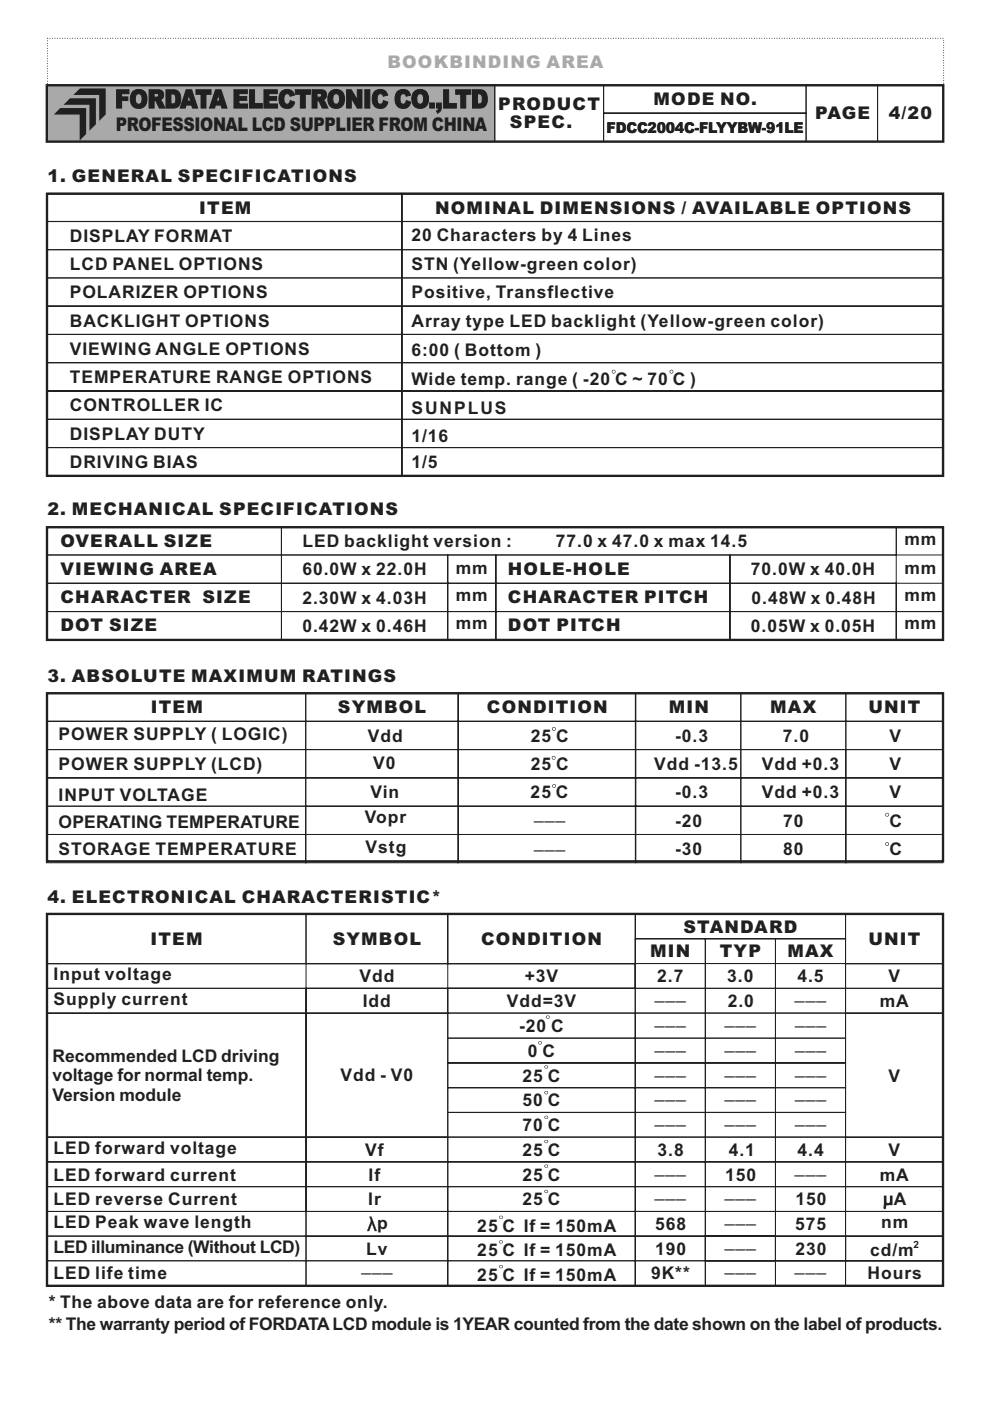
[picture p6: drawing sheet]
<svg xmlns="http://www.w3.org/2000/svg" width="210mm" height="297mm" viewBox="0 0 210 297" stroke-linecap="round" stroke-linejoin="round" font-family="sans-serif">
<path d="M10.1 18h94.8v12h-94.8z" fill-rule="evenodd" fill="#a8a9ad" stroke="#231f20" stroke-width=".21"/>
<path d="M104.9 18h23.1v12h-23.1zM128 18h42.9v6h-42.9zM170.9 18h15.2v12h-15.2zM186.1 18h14v12h-14zM128 24h42.9v6h-42.9z" fill="none" stroke="#231f20" stroke-width=".21"/>
<path d="M9.9 18.1h190.1v11.9h-190.1z" fill="none" stroke="#231f20" stroke-width=".5"/>
<path d="M10.1 8.1h190v10h-190z" fill="none" stroke="#231f20" stroke-width=".21" stroke-dasharray=".2 .4" stroke-linecap="butt"/>
<g fill="#231f20">
<path d="M14.8 20.8h5.5v5.5l-1.3 1.4v-5.5h-5.5z" fill-rule="evenodd"/>
<path d="M12.8 22.9h5.5v5.5l-1.4 1.4v-5.5h-5.5z" fill-rule="evenodd"/>
<path d="M16.9 18.8h5.5v5.5l-1.4 1.3v-5.5h-5.4z" fill-rule="evenodd"/>
</g>
<g fill="none" stroke="#231f20" stroke-width=".21">
<path d="M10.1 41h75.1v6h-75.1zM10.1 46.9h75.1v6h-75.1zM10.1 58.9h75.1v6h-75.1zM10.1 52.9h75.1v6h-75.1zM85.2 41h114.9v6h-114.9zM85.2 46.9h114.9v6h-114.9zM85.2 58.9h114.9v6h-114.9zM85.2 52.9h114.9v6h-114.9zM10.1 64.9h75.1v6h-75.1zM10.1 70.9h75.1v6h-75.1zM10.1 76.9h75.1v6h-75.1zM85.2 64.9h114.9v6h-114.9z"/>
<path d="M85.2 70.9h114.9v6h-114.9zM85.2 76.9h114.9v6h-114.9zM10.1 82.9h75.1v6h-75.1zM10.1 88.9h75.1v6h-75.1zM10.1 94.9h75.1v6h-75.1zM85.2 82.9h114.9v6h-114.9zM85.2 88.9h114.9v6h-114.9zM85.2 94.9h114.9v6h-114.9zM10 117.7h49.7v6h-49.7zM59.7 117.7h35.2v6h-35.2zM94.9 117.7h10.2v6h-10.2zM105.1 117.7h49.7v6h-49.7z"/>
<path d="M154.8 117.7h35.2v6h-35.2zM190 111.7h10v6h-10zM10 123.7h49.7v6h-49.7zM10 129.7h49.7v6h-49.7zM59.7 123.7h35.2v6h-35.2zM59.7 129.7h35.2v6h-35.2zM94.9 123.7h10.2v6h-10.2zM94.9 129.7h10.2v6h-10.2zM105.1 123.7h49.7v6h-49.7zM105.1 129.7h49.7v6h-49.7zM154.8 123.7h35.2v6h-35.2zM154.8 129.7h35.2v6h-35.2z"/>
<path d="M190 123.7h10v6h-10zM190 129.7h10v6h-10zM9.9 146.9h55v6h-55zM9.9 152.9h55v6h-55zM9.9 158.9h55v6h-55zM64.8 146.9h32.3v6h-32.3zM64.8 152.9h32.3v6h-32.3zM64.8 158.9h32.3v6h-32.3zM97.1 146.9h37.6v6h-37.6zM97.1 152.9h37.6v6h-37.6zM97.1 158.9h37.6v6h-37.6zM134.8 146.9h22.3v6h-22.3z"/>
<path d="M134.8 152.9h22.3v6h-22.3zM134.8 158.9h22.3v6h-22.3zM157.1 146.9h22.2v6h-22.2zM157.1 152.9h22.2v6h-22.2zM157.1 158.9h22.2v6h-22.2zM179.3 146.9h20.6v6h-20.6zM179.3 152.9h20.6v6h-20.6zM179.3 158.9h20.6v6h-20.6zM9.9 164.9h55v6h-55zM9.9 170.9h55v6h-55zM9.9 176.9h55v6h-55zM64.8 164.9h32.3v6h-32.3z"/>
<path d="M64.8 170.9h32.3v6h-32.3zM64.8 176.9h32.3v6h-32.3zM97.1 164.9h37.6v6h-37.6zM97.1 170.9h37.6v6h-37.6zM97.1 176.9h37.6v6h-37.6zM134.8 164.9h22.3v6h-22.3zM134.8 170.9h22.3v6h-22.3zM134.8 176.9h22.3v6h-22.3zM157.1 164.9h22.2v6h-22.2zM157.1 170.9h22.2v6h-22.2zM157.1 176.9h22.2v6h-22.2zM179.3 164.9h20.6v6h-20.6z"/>
<path d="M179.3 170.9h20.6v6h-20.6zM179.3 176.9h20.6v6h-20.6z"/>
</g>
<path d="M10 41.1h189.9v59.8h-189.9zM10 111.8h189.9v23.9h-189.9z" fill="none" stroke="#231f20" stroke-width=".5"/>
<g fill="#231f20">
<path d="M187.7 179a.4 .4 0 0 0 .8 0 .4 .4 0 0 0-.8 0zM187.8 179a.3 .3 0 0 1 .6 0 .3 .3 0 0 1-.6 0z" fill-rule="evenodd"/>
<path d="M187.7 172.7a.4 .4 0 0 0 .8 0 .4 .4 0 0 0-.8 0zM187.8 172.7a.3 .3 0 0 1 .6 0 .3 .3 0 0 1-.6 0z" fill-rule="evenodd"/>
</g>
<path d="M10 147h189.9v35.6h-189.9z" fill="none" stroke="#231f20" stroke-width=".5"/>
<g fill="#231f20">
<path d="M117.1 166.6a.4 .4 0 0 0 .8 0 .4 .4 0 0 0-.8 0zM117.2 166.6a.3 .3 0 0 1 .6 0 .3 .3 0 0 1-.6 0z" fill-rule="evenodd"/>
<path d="M117 160.7a.4 .4 0 0 0 .8 0 .4 .4 0 0 0-.8 0zM117.1 160.7a.3 .3 0 0 1 .6 0 .3 .3 0 0 1-.6 0z" fill-rule="evenodd"/>
<path d="M117 154.5a.4 .4 0 0 0 .8 0 .4 .4 0 0 0-.8 0zM117.2 154.5a.28 .28 0 0 1 .5 0 .28 .28 0 0 1-.5 0z" fill-rule="evenodd"/>
</g>
<path d="M10 111.7h49.7v6h-49.7zM59.7 111.7h130.3v6h-130.3z" fill="none" stroke="#231f20" stroke-width=".21"/>
<g fill="#231f20">
<path d="M142 78.8a.4 .4 0 0 0 .8 0 .4 .4 0 0 0-.8 0zM142.1 78.8a.3 .3 0 0 1 .6 0 .3 .3 0 0 1-.6 0z" fill-rule="evenodd"/>
<path d="M129.7 78.8a.4 .4 0 0 0 .8 0 .4 .4 0 0 0-.8 0zM129.8 78.8a.3 .3 0 0 1 .6 0 .3 .3 0 0 1-.6 0z" fill-rule="evenodd"/>
</g>
<g fill="none" stroke="#231f20" stroke-width=".21">
<path d="M10 193.8h54.9v10.6h-54.9zM64.9 193.8h30v10.6h-30zM94.9 193.8h39.8v10.6h-39.8zM134.7 199h14.8v5.3h-14.8zM134.7 193.8h44.6v5.2h-44.6zM149.5 199h14.9v5.3h-14.9zM164.4 199h14.9v5.3h-14.9zM179.3 193.8h20.7v10.6h-20.7zM10 214.8h54.9v26.3h-54.9zM10 209.5h54.9v5.3h-54.9zM64.9 209.5h30v5.3h-30zM64.9 214.8h30v26.3h-30z"/>
<path d="M94.9 204.3h39.8v5.2h-39.8zM94.9 209.5h39.8v5.3h-39.8zM134.7 204.3h14.8v5.2h-14.8zM134.7 209.5h14.8v5.3h-14.8zM149.5 204.3h14.9v5.2h-14.9zM149.5 209.5h14.9v5.3h-14.9zM164.4 204.3h14.9v5.2h-14.9zM164.4 209.5h14.9v5.3h-14.9zM179.3 204.3h20.7v5.2h-20.7zM179.3 214.8h20.7v26.3h-20.7zM179.3 209.5h20.7v5.3h-20.7zM94.9 220.1h39.8v5.3h-39.8z"/>
<path d="M94.9 225.4h39.8v5.2h-39.8zM94.9 230.6h39.8v5.3h-39.8zM134.7 220.1h14.8v5.3h-14.8zM134.7 225.4h14.8v5.2h-14.8zM134.7 230.6h14.8v5.3h-14.8zM149.5 220.1h14.9v5.3h-14.9zM149.5 225.4h14.9v5.2h-14.9zM149.5 230.6h14.9v5.3h-14.9zM164.4 220.1h14.9v5.3h-14.9zM164.4 225.4h14.9v5.2h-14.9zM164.4 230.6h14.9v5.3h-14.9zM10 246.3h54.9v5.3h-54.9z"/>
<path d="M10 241.1h54.9v5.2h-54.9zM64.9 246.3h30v5.3h-30zM64.9 241.1h30v5.2h-30zM94.9 246.3h39.8v5.3h-39.8zM94.9 241.1h39.8v5.2h-39.8zM134.7 246.3h14.8v5.3h-14.8zM134.7 241.1h14.8v5.2h-14.8zM149.5 246.3h14.9v5.3h-14.9zM149.5 241.1h14.9v5.2h-14.9zM164.4 246.3h14.9v5.3h-14.9zM164.4 241.1h14.9v5.2h-14.9zM179.3 246.3h20.7v5.3h-20.7z"/>
<path d="M179.3 241.1h20.7v5.2h-20.7zM10 267.3h54.9v5.3h-54.9zM10 262.1h54.9v5.2h-54.9z"/>
</g>
<path d="M10 193.8h189.9v78.8h-189.9z" fill="none" stroke="#231f20" stroke-width=".5"/>
<path d="M115.8 215.6a.38 .38 0 0 0 .7 0 .38 .38 0 0 0-.7 0zM115.9 215.7a.26 .26 0 0 1 .5 0 .26 .26 0 0 1-.5 0z" fill-rule="evenodd" fill="#231f20"/>
<g fill="none" stroke="#231f20" stroke-width=".21">
<path d="M9.9 204.3h124.8v5.2h-124.8zM64.9 204.3h69.8v5.2h-69.8zM94.9 214.8h39.8v5.3h-39.8zM134.7 214.8h14.8v5.3h-14.8zM149.5 214.8h14.9v5.3h-14.9zM164.4 214.8h14.9v5.3h-14.9zM94.9 235.8h39.8v5.3h-39.8zM134.7 235.8h14.8v5.3h-14.8zM149.5 235.8h14.9v5.3h-14.9zM164.4 235.8h14.9v5.3h-14.9zM10 251.6h54.9v5.2h-54.9zM64.9 251.6h30v5.2h-30z"/>
<path d="M64.9 256.8h30v5.3h-30zM94.9 251.6h39.8v5.2h-39.8zM94.9 256.8h39.8v5.3h-39.8zM134.7 251.6h14.8v5.2h-14.8zM134.7 256.8h14.8v5.3h-14.8zM149.5 251.6h14.9v5.2h-14.9zM149.5 256.8h14.9v5.3h-14.9zM164.4 251.6h14.9v5.2h-14.9zM164.4 256.8h14.9v5.3h-14.9zM179.3 251.6h20.7v5.2h-20.7zM179.3 256.8h20.7v5.3h-20.7zM64.9 262.1h30v5.2h-30z"/>
<path d="M64.9 267.3h30v5.3h-30zM94.9 262.1h39.8v5.2h-39.8zM94.9 267.3h39.8v5.3h-39.8zM134.7 262.1h14.8v5.2h-14.8zM134.7 267.3h14.8v5.3h-14.8zM149.5 262.1h14.9v5.3h-14.9zM149.5 262.1h14.9v5.2h-14.9zM149.5 267.3h14.9v5.3h-14.9zM164.4 262.1h14.9v5.3h-14.9zM164.4 262.1h14.9v5.2h-14.9zM164.4 267.3h14.9v5.3h-14.9zM179.3 262.1h20.7v5.3h-20.7z"/>
<path d="M179.3 262.1h20.7v5.2h-20.7zM179.3 267.3h20.7v5.3h-20.7z"/>
</g>
<g fill="#231f20">
<path d="M114.1 221.1a.4 .4 0 0 0 .8 0 .4 .4 0 0 0-.8 0zM114.2 221.1a.3 .3 0 0 1 .6 0 .3 .3 0 0 1-.6 0z" fill-rule="evenodd"/>
<path d="M115.4 226.2a.4 .4 0 0 0 .8 0 .4 .4 0 0 0-.8 0zM115.5 226.2a.3 .3 0 0 1 .6 0 .3 .3 0 0 1-.6 0z" fill-rule="evenodd"/>
<path d="M115.4 231.6a.4 .4 0 0 0 .8 0 .4 .4 0 0 0-.8 0zM115.5 231.7a.3 .3 0 0 1 .6 0 .3 .3 0 0 1-.6 0z" fill-rule="evenodd"/>
<path d="M115.4 236.9a.4 .4 0 0 0 .8 0 .4 .4 0 0 0-.8 0zM115.5 236.9a.3 .3 0 0 1 .6 0 .3 .3 0 0 1-.6 0z" fill-rule="evenodd"/>
<path d="M115.4 242a.4 .4 0 0 0 .8 0 .4 .4 0 0 0-.8 0zM115.5 242a.3 .3 0 0 1 .6 0 .3 .3 0 0 1-.6 0z" fill-rule="evenodd"/>
<path d="M115.4 247.2a.4 .4 0 0 0 .8 0 .4 .4 0 0 0-.8 0zM115.5 247.3a.3 .3 0 0 1 .6 0 .3 .3 0 0 1-.6 0z" fill-rule="evenodd"/>
<path d="M115.4 252.6a.4 .4 0 0 0 .8 0 .4 .4 0 0 0-.8 0zM115.5 252.6a.3 .3 0 0 1 .6 0 .3 .3 0 0 1-.6 0z" fill-rule="evenodd"/>
</g>
<path d="M10 256.8h54.9v5.3h-54.9z" fill="none" stroke="#231f20" stroke-width=".21"/>
<g fill="#231f20">
<path d="M78.3 258h.4l1.2 3h-.4l-.6-1.6-.6 1.6h-.4l.8-2.2z" fill-rule="evenodd"/>
<path d="M105.8 268.5a.4 .4 0 0 0 .8 0 .4 .4 0 0 0-.8 0zM105.9 268.6a.3 .3 0 0 1 .6 0 .3 .3 0 0 1-.6 0z" fill-rule="evenodd"/>
<path d="M105.8 263.3a.4 .4 0 0 0 .8 0 .4 .4 0 0 0-.8 0zM105.9 263.3a.3 .3 0 0 1 .6 0 .3 .3 0 0 1-.6 0z" fill-rule="evenodd"/>
<path d="M105.8 258.1a.4 .4 0 0 0 .8 0 .4 .4 0 0 0-.8 0zM105.9 258.1a.3 .3 0 0 1 .6 0 .3 .3 0 0 1-.6 0z" fill-rule="evenodd"/>
</g>
<path d="M78.3 257.9h.5l1.1 3.1h-.5l-.5-1.5-.6 1.5h-.5l.8-2.2zM78.4 258l.3 .8-.8 2.1h.3l.7-1.7 .6 1.7h.3l-1.1-2.9z" fill="#231f20"/>
<path d="M187.5 253.6h.3v1a.49 .49 0 0 0 .5 .6 .49 .49 0 0 0 .5-.6v-1h.3v1.8h-.3v-.2l-.4 .2h-.5l-.1 .7-.1 .1h-.2z" fill-rule="evenodd" fill="#231f20" stroke="#231f20" stroke-width=".21"/>
<text font-size="5.4" fill="#231f20" x="24.4" y="22.9">FORDATA ELECTRONIC CO.,LTD</text>
<text font-size="4" fill="#231f20" x="24.6" y="27.8">PROFESSIONAL LCD SUPPLIER FROM CHINA</text>
<text font-size="3.7" fill="#a8a9ad" x="82.2" y="14.4">BOOKBINDING AREA</text>
<g font-size="3.7" fill="#231f20">
<text x="105.6" y="23.4">PRODUCT</text>
<text x="138.6" y="22.3">MODE NO.</text>
<text x="108.1" y="27.2">SPEC.</text>
<text x="172.8" y="25.3">PAGE</text>
<text x="188.4" y="25.3">4/20</text>
<text x="10.1" y="38.5">1. GENERAL SPECIFICATIONS</text>
<text x="42.3" y="45.3">ITEM</text>
<text x="92.2" y="45.3">NOMINAL DIMENSIONS / AVAILABLE OPTIONS</text>
<text x="14.8" y="51.3">DISPLAY FORMAT</text>
<text x="87.2" y="51">20 Characters by 4 Lines</text>
<text x="14.8" y="57.3">LCD PANEL OPTIONS</text>
<text x="87.2" y="57.3">STN (Yellow-green color)</text>
<text x="14.8" y="63.2">POLARIZER OPTIONS</text>
<text x="87.2" y="63.2">Positive, Transflective</text>
<text x="14.8" y="69.2">BACKLIGHT OPTIONS</text>
<text x="87.2" y="69.4">Array type LED backlight (Yellow-green color)</text>
<text x="14.8" y="75.2">VIEWING ANGLE OPTIONS</text>
<text x="87.2" y="75.4">6:00 ( Bottom )</text>
<text x="14.8" y="81.2">TEMPERATURE RANGE OPTIONS</text>
<text x="87.2" y="81.7">Wide temp. range ( -20 C ~ 70 C )</text>
<text x="14.8" y="87.2">CONTROLLER IC</text>
<text x="87.2" y="87.9">SUNPLUS</text>
<text x="14.8" y="93.2">DISPLAY DUTY</text>
<text x="87.2" y="93.7">1/16</text>
<text x="14.8" y="99.2">DRIVING BIAS</text>
<text x="87.2" y="99.2">1/5</text>
<text x="10.1" y="109.3">2. MECHANICAL SPECIFICATIONS</text>
<text x="12.8" y="116">OVERALL SIZE</text>
<text x="64.1" y="116">LED backlight version :</text>
<text x="117.9" y="116">77.0 x 47.0 x max 14.5</text>
<text x="191.8" y="115.6">mm</text>
<text x="12.8" y="122">VIEWING AREA</text>
<text x="64.1" y="122">60.0W x 22.0H</text>
<text x="96.6" y="121.6">mm</text>
<text x="107.7" y="122">HOLE-HOLE</text>
<text x="159.2" y="122">70.0W x 40.0H</text>
<text x="191.8" y="121.6">mm</text>
<text x="12.8" y="127.8">CHARACTER SIZE</text>
<text x="64.1" y="128">2.30W x 4.03H</text>
<text x="96.6" y="127.5">mm</text>
<text x="107.7" y="127.8">CHARACTER PITCH</text>
<text x="159.4" y="128">0.48W x 0.48H</text>
<text x="191.8" y="127.5">mm</text>
<text x="12.8" y="133.8">DOT SIZE</text>
<text x="64.1" y="133.9">0.42W x 0.46H</text>
<text x="96.6" y="133.4">mm</text>
<text x="107.7" y="133.8">DOT PITCH</text>
<text x="159.2" y="133.9">0.05W x 0.05H</text>
<text x="191.8" y="133.4">mm</text>
<text x="10.1" y="144.5">3. ABSOLUTE MAXIMUM RATINGS</text>
<text x="32" y="151.3">ITEM</text>
<text x="71.7" y="151.3">SYMBOL</text>
<text x="103.2" y="151.3">CONDITION</text>
<text x="141.8" y="151.3">MIN</text>
<text x="163.3" y="151.3">MAX</text>
<text x="184.1" y="151.2">UNIT</text>
<text x="12.4" y="156.9">POWER SUPPLY ( LOGIC)</text>
<text x="78" y="157.2">Vdd</text>
<text x="112.6" y="157.3">25 C</text>
<text x="143.1" y="157.2">-0.3</text>
<text x="166" y="157.2">7.0</text>
<text x="188.6" y="157.3">V</text>
<text x="12.4" y="163.3">POWER SUPPLY (LCD)</text>
<text x="79.1" y="163">V0</text>
<text x="112.6" y="163.3">25 C</text>
<text x="138.7" y="163.2">Vdd -13.5</text>
<text x="161.6" y="163.2">Vdd +0.3</text>
<text x="188.6" y="163.3">V</text>
<text x="12.4" y="169.8">INPUT VOLTAGE</text>
<text x="78.6" y="169.3">Vin</text>
<text x="112.5" y="169.2">25 C</text>
<text x="113.2" y="173.7">___</text>
<text x="143.1" y="169.2">-0.3</text>
<text x="161.6" y="169.2">Vdd +0.3</text>
<text x="188.6" y="169.3">V</text>
<text x="12.4" y="175.5">OPERATING TEMPERATURE</text>
<text x="77.3" y="174.5">Vopr</text>
<text x="113.2" y="179.7">___</text>
<text x="143.2" y="175.3">-20</text>
<text x="166" y="175.3">70</text>
<text x="188.6" y="175.3">C</text>
<text x="12.4" y="181.3">STORAGE TEMPERATURE</text>
<text x="77.5" y="180.9">Vstg</text>
<text x="143.2" y="181.3">-30</text>
<text x="166" y="181.3">80</text>
<text x="188.6" y="181.3">C</text>
<text x="10.1" y="191.4">4. ELECTRONICAL CHARACTERISTIC*</text>
<text x="144.9" y="197.7">STANDARD</text>
<text x="31.9" y="200.4">ITEM</text>
<text x="70.5" y="200.4">SYMBOL</text>
<text x="102" y="200.4">CONDITION</text>
<text x="137.9" y="203">MIN</text>
<text x="152.6" y="203">TYP</text>
<text x="167" y="203">MAX</text>
<text x="184.2" y="200.4">UNIT</text>
<text x="11.4" y="207.9">Input voltage</text>
<text x="76.2" y="208.2">Vdd</text>
<text x="111.3" y="208.2">+3V</text>
<text x="139.3" y="208.2">2.7</text>
<text x="154.2" y="208.2">3.0</text>
<text x="169.1" y="208.2">4.5</text>
<text x="188.4" y="208.2">V</text>
<text x="11.4" y="213.1">Supply current</text>
<text x="76.9" y="213.5">Idd</text>
<text x="107.5" y="213.5">Vdd=3V</text>
<text x="138.8" y="211.8">___</text>
<text x="154.3" y="213.5">2.0</text>
<text x="168.6" y="211.8">___</text>
<text x="186.5" y="213.5">mA</text>
<text x="110.1" y="218.8">-20 C</text>
<text x="138.8" y="217.1">___</text>
<text x="153.7" y="217.1">___</text>
<text x="168.6" y="217.1">___</text>
<text x="11.1" y="225.1">Recommended LCD driving</text>
<text x="111.9" y="224.1">0 C</text>
<text x="138.8" y="227.6">___</text>
<text x="138.8" y="222.4">___</text>
<text x="153.7" y="222.4">___</text>
<text x="153.7" y="227.6">___</text>
<text x="168.6" y="222.4">___</text>
<text x="168.6" y="227.6">___</text>
<text x="11.1" y="229.3">voltage for normal temp.</text>
<text x="11.1" y="233.4">Version module</text>
<text x="72.2" y="229.3">Vdd - V0</text>
<text x="110.8" y="229.3">25 C</text>
<text x="138.8" y="232.9">___</text>
<text x="153.7" y="232.9">___</text>
<text x="168.6" y="232.9">___</text>
<text x="188.4" y="229.3">V</text>
<text x="110.8" y="234.6">50 C</text>
<text x="110.8" y="239.8">70 C</text>
<text x="138.8" y="238.1">___</text>
<text x="153.7" y="238.1">___</text>
<text x="168.6" y="238.1">___</text>
<text x="11.4" y="244.7">LED forward voltage</text>
<text x="77.4" y="245">Vf</text>
<text x="110.8" y="245">25 C</text>
<text x="139.4" y="245">3.8</text>
<text x="154.5" y="245">4.1</text>
<text x="169.1" y="245">4.4</text>
<text x="188.4" y="245">V</text>
<text x="11.4" y="250.3">LED forward current</text>
<text x="78.2" y="250.3">If</text>
<text x="110.8" y="250.3">25 C</text>
<text x="138.8" y="248.6">___</text>
<text x="153.8" y="250.3">150</text>
<text x="168.6" y="248.6">___</text>
<text x="186.5" y="250.3">mA</text>
<text x="11.4" y="255.5">LED reverse Current</text>
<text x="78.1" y="255.5">Ir</text>
<text x="110.8" y="255.5">25 C</text>
<text x="138.8" y="253.9">___</text>
<text x="153.7" y="253.9">___</text>
<text x="168.6" y="255.5">150</text>
<text x="189.5" y="255.5">A</text>
<text x="11.4" y="260.4">LED Peak wave length</text>
<text x="80" y="260.5">p</text>
<text x="101.2" y="261.1">25 C If = 150mA</text>
<text x="138.9" y="260.8">568</text>
<text x="153.7" y="259.1">___</text>
<text x="168.6" y="260.8">575</text>
<text x="186.9" y="260.5">nm</text>
<text x="11.3" y="265.6">LED illuminance (Without LCD)</text>
<text x="76.6" y="269.6">___</text>
<text x="77.7" y="266">Lv</text>
<text x="101.2" y="266.4">25 C If = 150mA</text>
<text x="138.9" y="266">190</text>
<text x="153.7" y="269.6">___</text>
<text x="153.7" y="264.3">___</text>
<text x="168.6" y="269.6">___</text>
<text x="168.6" y="266">230</text>
<text x="184.5" y="266.3">cd/m</text>
<text x="11.4" y="271.3">LED life time</text>
<text x="101.2" y="271.6">25 C If = 150mA</text>
<text x="138" y="271.3">9K**</text>
<text x="183.9" y="271.2">Hours</text>
<text x="10.4" y="277.4">* The above data are for reference only.</text>
<text x="10.4" y="282">** The warranty period of FORDATALCD module is 1YEAR counted from the date shown on the label of products.</text>
</g>
<text font-size="3.2" fill="#231f20" x="128.6" y="28.1">FDCC2004C-FLYYBW-91LE</text>
<text font-size="2.1" fill="#231f20" x="193.7" y="264.6">2</text>
</svg>
